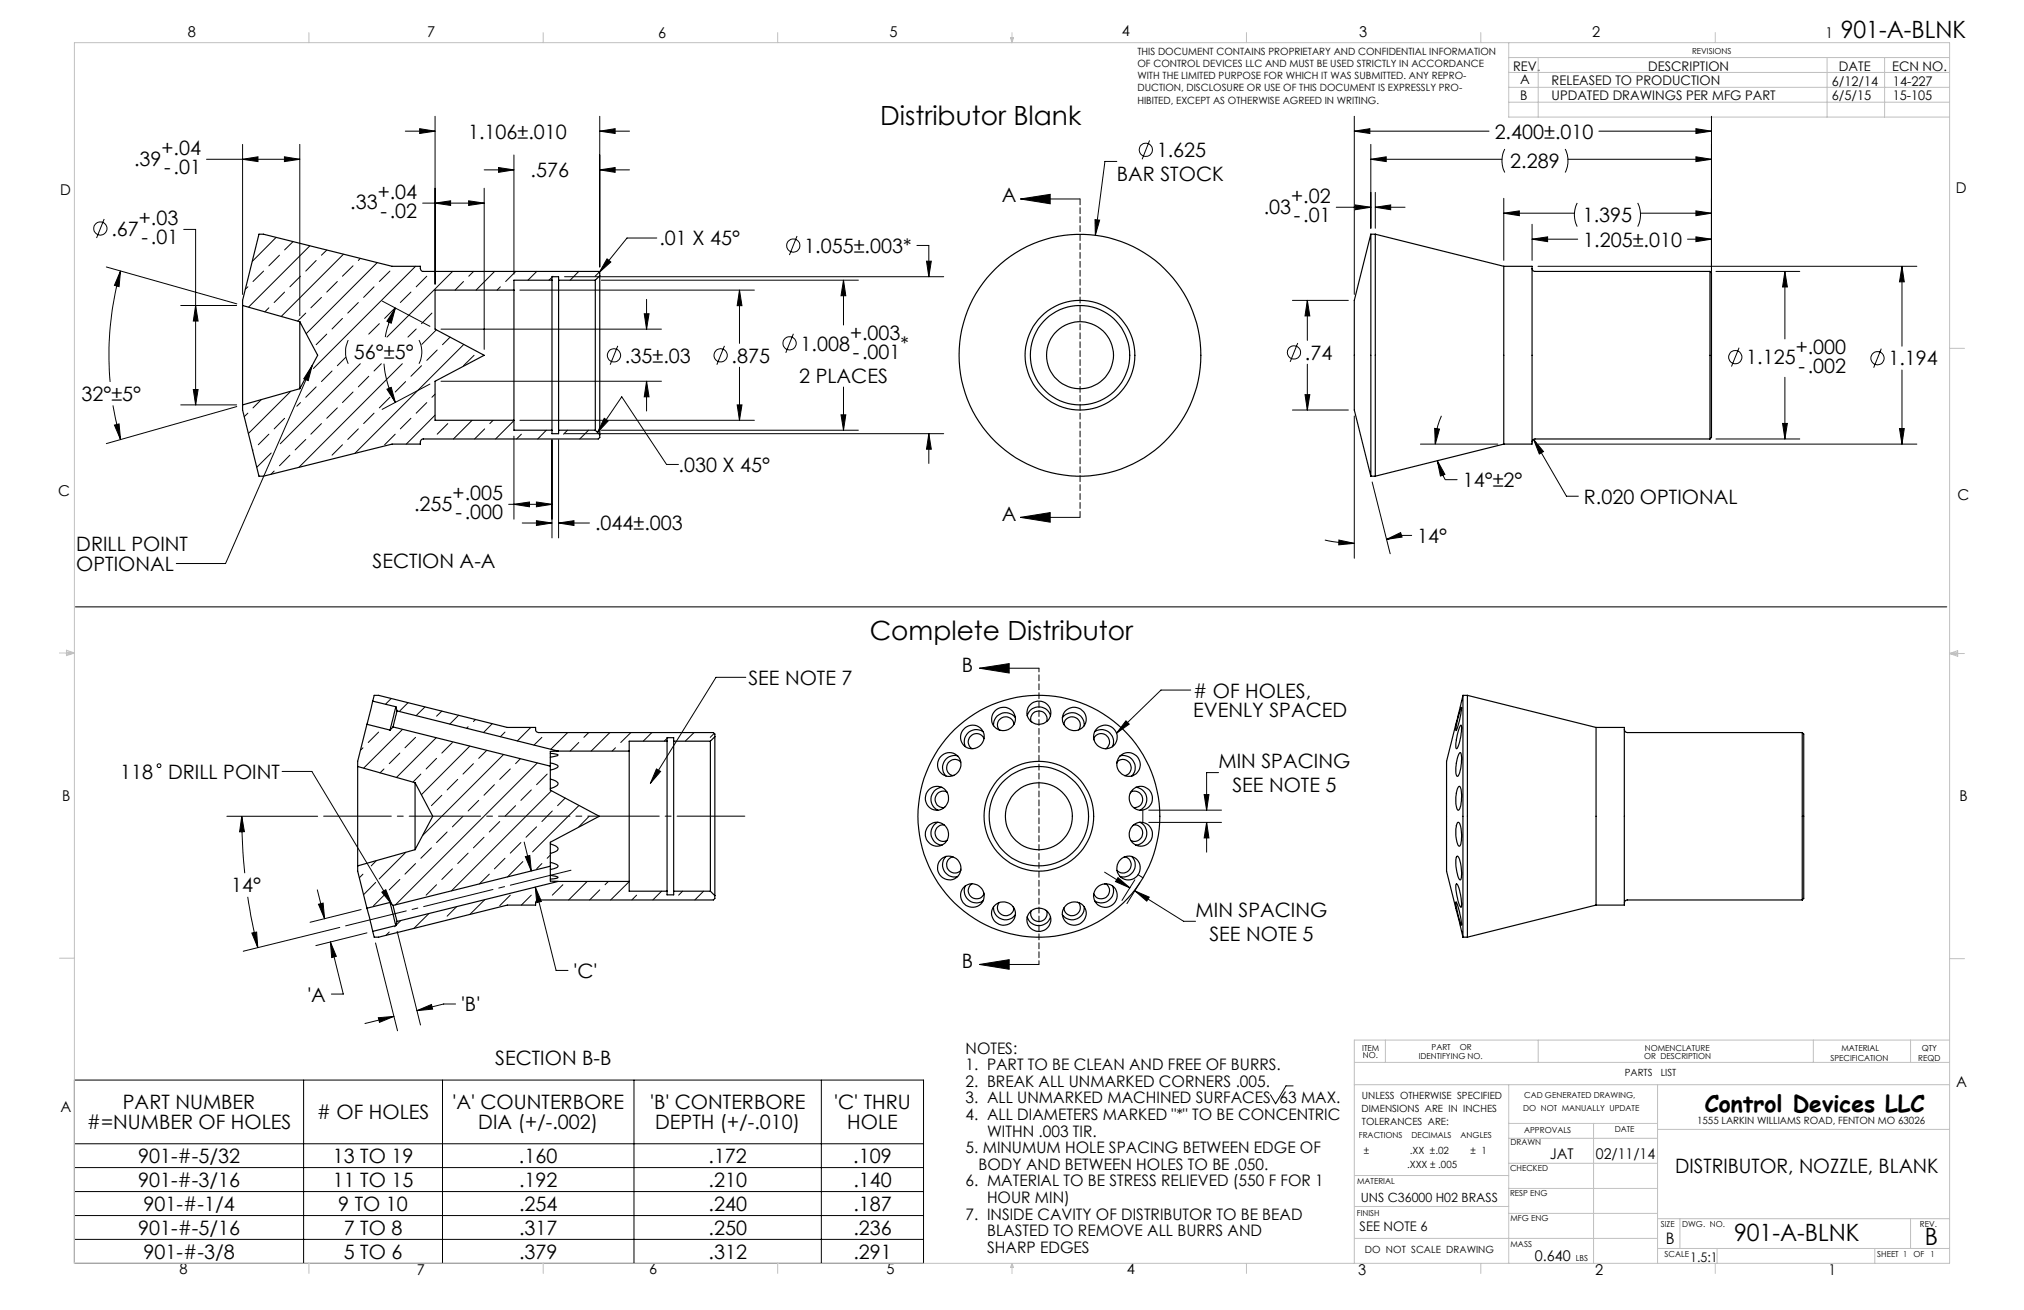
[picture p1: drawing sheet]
<svg xmlns="http://www.w3.org/2000/svg" width="432mm" height="279mm" viewBox="0 0 432 279" stroke-linecap="round" stroke-linejoin="round" font-family="sans-serif">
<g fill="none" stroke="#000" stroke-width=".21">
<path d="M44.1 34h19.9M51.8 34l3.2-.6v1.1zM51.8 30.8v32M60.7 33.4l3.3 .6-3.3 .5zM64 30.8v36.5M86.5 28h6.3M89.5 27.4l3.3 .6-3.3 .5zM92.8 24.8v35.8M103.3 36.2h6.3M106.4 35.7l3.2 .5-3.2 .6zM109.6 33.1v25.4M128 28l3.2-.6v1.1z"/>
<path d="M128 36.2l3.2-.5v1.1zM128 28h6.3M128 24.8v32.1M128 36.2h6.3M238.3 34.4h-2.6l-2 15.8M245.3 30l-1.6 4M288.9 28l3.3-.6v1.1zM288.9 24.8v38M288.9 28h28.8M292.5 34l3.2-.6v1.1zM292.5 30.8v17.9M292.5 34h27.9"/>
<path d="M321 31.8a5.5 5.5 0 0 0 0 5M333.9 31.8a5.5 5.5 0 0 1 0 5M334.5 34h30.6M341.1 28h24M361.8 27.4l3.3 .6-3.3 .5zM361.8 33.4l3.3 .6-3.3 .5zM365.1 24.8v33.7M22.2 46.7l-1.6 4.1M22.7 56.9l27.8 7.9M25.7 57.8l-.3 3.3-1-.2zM25.7 57.8a66 66 0 0 0-2.2 23.7M39.2 48.9h2.5v37.5"/>
<path d="M56.2 57.8l-2.2 2.2M58.9 50.6l-5.1 5.1M59.6 54.4l-2.2 2.3M62.5 51.5l-1.8 1.8M64.1 58.9l-2.3 2.3M66.1 52.4l-13.1 13.1M67.5 55.6l-2.3 2.2M69.7 53.3l-1.1 1.1M73.3 54.2l-13.3 13.3M75.3 56.7l-2.2 2.2M76.9 55.1l-.5 .5M80.5 56l-15.2 15.2"/>
<path d="M83.2 57.8l-2.3 2.2M88.7 56.8l-21.8 21.8M90.2 43.3h13.1M91.1 58.9l-2.3 2.3M92.8 43.3l3.3-.5v1zM96.6 57.9l-14.1 14M100 42.8l3.3 .5-3.3 .5zM101 57.9l-1 1M103.3 40.1v34.4M105.5 57.9l-3.9 4M110 57.9l-2.1 2.1M114.5 57.9l-1.9 1.9"/>
<path d="M117.8 59.2l-.7 .6M118 58.9l-.1 .1M120.4 59h80.9M123.5 57.9l-1.9 1.9M127.8 58.1l-.8 .8M128.3 59.8h54.8M129.5 55.2l.8 .7-2.5 2.2zM140.1 50.8h-6.3l-6 7.3M170 50.3l-1.6 4.1M180 59.8l.4 3.3h-1zM180 59.8v9.5M195.6 52.4h2.6v6.6"/>
<path d="M197.7 55.7h1l-.5 3.3zM217.7 42.4l6.3-.9v2zM217.7 42.4h12.7M233.6 46.8l1 .2-.9 3.2zM285.1 44.2h7.4M289.1 43.7l3.4 .5-3.4 .5zM293.4 44.2l3.3-.5v1zM293.4 41v7.7M293.4 44.2h6.4M320.8 45.5l3.3-.5v1zM320.8 42.3v13.2M320.8 45.5h15.1"/>
<path d="M326.8 51l3.4-.5v1zM326.8 47.8v7.7M326.8 51h9.8M328.1 56.8h80.8M336.5 43.3a5.6 5.6 0 0 0 0 5M349.4 43.3a5.6 5.6 0 0 1 0 5M350 45.5h15.1M360 51h5.1M361.8 50.5l3.3 .5-3.3 .5zM361.8 45l3.3 .5-3.3 .5zM366.1 57.9h17.9M380.8 57.9l.5 3.3h-1z"/>
<path d="M380.8 57.9v14.4M405.8 56.8l.5 3.3h-1.1zM405.8 56.8v17M38.6 65.2h11.9M41.7 65.2l.6 3.3h-1.1zM52.9 61.2l-.6 .5M57.4 65.7l-.9 .8M60.7 62.3l-2.2 2.2M65.2 66.8l-1.7 1.7M66.6 78l-18.5 42.2h-10.5M66.6 78l-.8 3.2-1-.4zM68.6 63.4l-2.3 2.3"/>
<path d="M69.7 71.3l-2.2 2.2M70.8 79.1l-2.2 2.3M72 60l-2.3 2.3M73.1 67.9l-2.3 2.3M73.7 76.2l-1.7 1.8M74.3 72.5a5.9 5.9 0 0 0 0 5.1M76.4 64.5l-2.2 2.3M76.9 77.6l-17.1 17.1M79.8 61.2l-2.2 2.2M80.9 69l-2.2 2.3M81.4 77.6l-1.6 1.5M81.5 64.2l10.2 5.4"/>
<path d="M81.9 77.6a21.1 21.1 0 0 0 2.4 8.2M84.3 65.7l-2.2 2.2M84.3 65.7l-.8 3.2-.9-.4zM84.3 65.7l-.3 .6a20.1 20.1 0 0 0-1.8 5.6M85.8 77.6l-22.1 22.1M87.7 62.3l-2.3 2.2M88.8 70.2l-1.8 1.7M89.4 72.5a5.6 5.6 0 0 1 0 5.1M89.9 78l-2.2 2.3M92.1 66.8l-2.2 2.2M93.1 70.3l-3.1 3.1M93.3 74.6l-2.2 2.3"/>
<path d="M94.1 70.2h47M96 71.9l-1.6 1.6M98.9 60l-1.8 1.9M99 73.4l-23.3 23.3M101.1 75.8l-2.2 2.2M106.8 61.2l-.8 .7M110.9 61.9h50M131.8 73.8l-1.6 4M137.4 66.9h1.1l-.6 3.3zM137.9 63.9v6.3M154.6 73.8l-1.7 4M157.8 61.9l.5 3.3h-1z"/>
<path d="M157.8 61.9v11.3M157.8 78.3v11.3M169.3 71.2l-1.7 4M275.7 64.1h12M276.9 73.2l-1.7 4M278.9 64.1l.5 3.3h-1zM278.9 64.1v8.5M278.9 77.7v9.8M371 74.2l-1.6 4M401.4 74.4l-1.7 4M405.8 78.9v15.8M24.1 86.5l1.6 7.2"/>
<path d="M24.4 90.7l1-.3 .3 3.3zM38.6 86.4h11.9M41.2 83.1h1.1l-.6 3.3zM50.5 86.7l-27.8 7.9M52.9 88.1l-.8 .8M54 96l-.1 .1M55.7 85.2l-1.7 1.8M57.4 92.6l-2.3 2.3M57.9 96.6l-3.1 3.1M60.7 89.2l-2.2 2.3M61.8 97.1l-2.2 2.2M62 83.5l-9 9"/>
<path d="M64.1 85.9l-.8 .7M65.2 93.7l-2.2 2.3M67.5 82.5l-2.3 2.2M68.6 90.3l-2.3 2.3M72 87l-2.3 2.2M73.1 94.9l-2.3 2.2M75.3 83.6l-2.2 2.3M76.4 91.5l-2.2 2.2M78.7 80.3l-2.3 2.2M79.8 88.1l-2.2 2.2M82.6 83l.9-.4 .8 3.2zM83.2 84.7l-2.3 2.3"/>
<path d="M84.3 92.6l-2.2 2.3M86.5 81.4l-2.2 2.2M87.7 89.2l-2.3 2.3M91.1 85.9l-2.3 2.2M91.7 81.9l-10.2 5.4M92.8 88.5l-6.1 6.2M92.8 84.1l-.7 .6M94.1 81.3h47M95.5 90.3l-2.2 2.3M100.7 89.6l-4 4M103.4 91.5l-2.2 2.1M105.2 89.6l-.7 .7"/>
<path d="M109.6 89.7l-3.9 3.9M109.6 93v17.7M110.9 89.6h50M111.2 92.6l-1 1M116.6 91.8l-1.9 1.8M117.8 93.8v20.9M119.2 93.8v20.9M120.4 92.5h80.9M121.1 91.8l-.9 .8M125.6 91.8l-1.9 1.8M127.5 92.3l5.1-7.7 9.6 14.5h2.5M128.3 91.8h54.8"/>
<path d="M128.9 89.2l.9 .6-2.3 2.5zM137.9 81.3l.6 3.3h-1.1zM137.9 81.3v6.4M157.3 86.4h1l-.5 3.2zM179.4 88.5h1l-.4 3.3zM180 82.6v9.2M198.2 92.5l.5 3.3h-1zM198.2 92.5v6.3M275.7 87.5h12M278.4 84.2h1l-.5 3.3zM288.9 88.7v30.4M303 94.7h16.5"/>
<path d="M306.1 91.4l1 .1-.9 3.2zM306.6 98.2l1.7 3-1 .3zM306.6 98.2a14.8 14.8 0 0 0 1.7 4.1h2.6M307.5 88.7a14.5 14.5 0 0 0-1.3 6M327.2 93.7l2.1 2.6-.9 .5zM327.2 93.7l7 12.1h2.5M328.1 94.7h80.8M366.1 93.6h17.9M380.3 90.3h1l-.5 3.3zM380.8 80.5v13.1M405.2 91.4h1.1l-.5 3.3zM58.5 100.5l-.7 .7"/>
<path d="M108.5 107.6h9.3M109.6 107.6l3.4-.5v1zM111.4 111.5h6.4M114.4 111.1l3.4 .4-3.4 .6zM114.4 107.1l3.4 .5-3.4 .5zM119.2 111.5l3.2-.4v1zM119.2 111.5h6.6M217.7 110.3l6.3-1v2.1zM217.7 110.3h12.7M282.6 115.2a28.6 28.6 0 0 0 6.3 .7M285.6 115.2l3.3 .7-3.3 .3zM292.7 102.8l3.9 15.3"/>
<path d="M295.8 115l3-1.4 .3 .9zM301.2 114.2h-2.6l-2.8 .8M16.1 129.4h399.2M77.4 159.5l-.5 .5M80.8 156.1l-2.2 2.3M83.5 149l-1.3 1.2M85.9 155.6l-8.3 8.2M87.1 149.9l-1.8 1.7M88.7 157.3l-2.3 2.2M90.7 150.8l-1.9 1.8M93.1 157.3l-8.5 8.5M94.3 151.7l-1.2 1.1"/>
<path d="M96.5 158.4l-2.2 2.2M97.9 152.5l-1.9 1.9M99.9 155l-.3 .3M100.2 159.1l-10.3 10.4M101.5 153.5l-.5 .4M105 154.3l-1.8 1.9M107.7 156.1l-.9 1M113.2 155.2l-2.9 2.8M115.6 157.3l-1.7 1.6M121.1 156.2l-3.6 3.6M123.5 158.4l-1.9 1.8M125.6 156.2l-1 1.1"/>
<path d="M130.1 156.2l-4 4M131.3 159.5l-.7 .7M134.6 156.2l-2.2 2.2M139.1 156.2l-1.9 1.9M142.3 157.5l-.6 .6M142.5 157.3h.1M148.1 156.2l-1.9 1.9M152.4 156.4l-.9 .9M159.1 144.5h-6.3l-14.1 22.6M209 142.5h12.7M209 142.5l6.3-1v2zM240.2 153.7l.7 .7-2.7 2z"/>
<path d="M254 147.2h-6.3l-9.5 9.2M48.4 174.1h19.4M51.6 174.1l.5 3.3h-1zM51.6 174.1l.2 7.6 .4 4.5M60.2 164.5h6.3l17.1 28.4M81.9 164l-.8 .9M85.3 160.6l-2.3 2.3M89.8 165.1l-1.7 1.7M93.1 161.7l-2.2 2.3M94.3 169.6l-2.3 2.2M95.4 177.4l-2.3 2.3M97.6 166.2l-2.2 2.3"/>
<path d="M98.8 174.1l-2.3 2.3M101 162.9l-2.2 2.2M102.1 170.7l-2.2 2.3M103.3 178.6l-2.3 2.2M103.8 160.1l-1.7 1.6M105.5 167.4l-2.2 2.2M106.6 175.2l-2.2 2.2M107.4 160.9l-17.3 17.3M108.9 164l-2.3 2.2M110 171.8l-2.3 2.3M111 161.8l-1 1.1M111.1 179.7l-2.2 2.3"/>
<path d="M111.8 179.6l1.5 6.2M113.3 168.5l-2.2 2.2M114.5 176.4l-2.3 2.2M114.6 162.7l-30.3 30.3M116.7 165.1l-2.2 2.3M117.7 168.7l-21.4 21.3M117.8 173l-2.2 2.2M120.6 170.2l-1.6 1.6M123.5 171.8l-9.9 9.9M125.7 174.1l-2.2 2.3M140.1 164l.8 .5-2.2 2.6zM243.8 172.8v2.6"/>
<path d="M245.1 172.8h15.5M245.1 175.4h15.5M256.9 169.5h1l-.5 3.3zM257.4 175.4v6.4M257.4 175.4l.5 3.3h-1zM260 164.8h-2.6v8M52.8 191.3l.7 4.1 1.5 6.7M53.7 199l1.1-.2 .2 3.3zM67.7 189.8l1.6 6.2M67.9 192.9l1-.3 .4 3.4zM72.5 197.8l-20.6 5.1M77 194l-10.9 2.7"/>
<path d="M77.4 186.4l-.7 .8M78.3 199l-10.9 2.7M80.2 188.2l-2.6 2.6M80.3 183.6l-1.1 1.1M81.5 190.3l.8-.5 1.3 3.1zM81.9 191l-2.2 2.2M83 198.8l-.7 .7M84.4 197.4l-.2 .3M84.7 198.6l5 20M85.3 187.6l-2.3 2.2M85.5 196.4l-1 1M86.6 181.8l-5.7 5.7"/>
<path d="M88.7 184.2l-2.3 2.2M91.5 194.9l-3.2 3.1M92 180.8l-2.2 2.3M93.1 188.7l-2.2 2.2M96.5 185.3l-2.2 2.3M97.4 193.4l-2 2M99.9 182l-2.3 2.2M103.4 191.9l-3.1 3.1M104.4 186.4l-2.1 2.1M107.7 183.1l-2.2 2.2M108.9 190.9l-2.3 2.3M111.5 183.8l-3.2 3.2"/>
<path d="M112.1 182.7l.9-.2 .3 3.3zM113.3 190.9l-2.1 2.1M114.2 189.2l1.3 3.1-1 .2zM114.2 189.2l4.4 17.8h2.6M115.6 184.2l-1.1 1.1M117.4 182.4l-.7 .7M120.1 188.7l-2.3 2.2M125.3 188l-4 3.9M128 189.8l-2.2 2.1M129.8 188l-.7 .7M134.2 188l-3.9 3.9M135.8 190.9l-1 1"/>
<path d="M141.1 190.1l-1.8 1.8M145.6 190.1l-.8 .8M150.1 190.1l-1.9 1.8M235.7 186l5.4 3.4M238.5 187.2l2.6 2.2-3.1-1.4zM242.1 187.6l-2.7 4.5M242.1 190l10.4 6.5h2.6M242.1 190l3.1 1.3-.5 .9zM242.8 186.5l1 .7M243.2 188.3l-2.8 4.4M70.5 200.9l1.3 3.1-1 .2zM70.5 200.9l2.7 11.1h-2.5"/>
<path d="M80.1 201.1l4.7 18.8M80.7 217.1l3.3-.3-3 1.3zM84 216.8l-6.1 1.5M89 215.5l3-1.3 .3 1zM97.2 214.1h-2.5l-5.7 1.4M209 205.7h12.7M209 205.7l6.3-1v2zM15.9 230.4h181.1v39.1h-181.1zM64.8 230.4v39.1M94.4 230.4v39.1M135.3 230.4v39.1M175.2 230.4v39.1"/>
<path d="M275.9 231.6h-1.5l-2.3 3.8-1.1-1.9M15.9 243.9h181.1M15.9 249h181.1M15.9 254.1h181.1M15.9 259.3h181.1M15.9 264.3h181.1"/>
<circle cx="244.4" cy="31.9" r="1.41"/>
<circle cx="21.4" cy="48.7" r="1.41"/>
<circle cx="169.2" cy="52.4" r="1.41"/>
<circle cx="131" cy="75.8" r="1.41"/>
<circle cx="153.7" cy="75.8" r="1.41"/>
<circle cx="168.4" cy="73.2" r="1.42"/>
<circle cx="276" cy="75.2" r="1.42"/>
<circle cx="370.2" cy="76.2" r="1.41"/>
<circle cx="400.5" cy="76.4" r="1.42"/>
<circle cx="33.9" cy="163.3" r=".39"/>
</g>
<path d="M230.4 42.4v67.9" fill="none" stroke="#000" stroke-width=".21" stroke-dasharray="1.3 .6"/>
<path d="M221.7 142.5v63.2" fill="none" stroke="#000" stroke-width=".21" stroke-dasharray="1.3 .6" stroke-dashoffset=".5"/>
<path d="M69 174.1h89.9" fill="none" stroke="#000" stroke-width=".21" stroke-dasharray="15.2 1.3 1.3 1.3" stroke-dashoffset=".8"/>
<path d="M73.7 197.5l48.1-11.9" fill="none" stroke="#000" stroke-width=".21" stroke-dasharray="15.2 1.3 1.3 1.3" stroke-dashoffset="1.9"/>
<g fill="none" stroke="#c0c0c0" stroke-width=".21">
<path d="M15.9 9.1h400v260.4h-400zM65.9 6.9v2.2M115.9 6.9v2.2M165.9 6.9v2.2M215.6 8h.6l-.3 1.1zM215.7 8l.2 1.1M215.9 6.9v2.2M216 8l-.1 1.1M265.9 6.9v2.2M315.9 6.9v2.2M321.9 9.1v15.9h94M321.9 15.5h94"/>
<path d="M321.9 18.6h94M321.9 12.3h94M328.2 12.3v12.7M365.9 6.9v2.2M389.8 12.3v12.7M402.1 12.3v12.7M321.9 21.8h94M415.9 74.3h3.2M12.7 139.3h3.2M14.2 139.1l1.7 .2M14.2 138.7l1.7 .6-1.7 .5zM15.9 139.3l-1.7 .3"/>
<path d="M415.9 139.4h3.2M415.9 139.4l1.8-.6v1.2zM415.9 139.4l1.8 .3M417.7 139.2l-1.8 .2M12.7 204.4h3.2M415.9 204.5h3.2M288.9 231.4h127M288.9 226.6h127M295.6 221.8v4.8M321.9 231.4v38.1M321.9 239.6h31.7M328.2 221.8v4.8"/>
<path d="M340 239.6v29.9M353.6 231.4v38.1M386.9 221.8v4.8M407.6 221.8v4.8M415.9 221.8h-127v47.7M288.9 257.3h33M288.9 250.7h33M321.9 258.8h31.7M321.9 253.5h31.7M321.9 248.1h31.7M321.9 242.8h31.7M353.6 259.9h62.3"/>
<path d="M353.6 240.9h62.3M358.4 259.9v6.4M407.6 259.9v6.4M65.9 269.5v2.1M115.9 269.5v2.1M165.9 269.5v2.1M215.9 269.5v2.1M215.9 269.5l.3 .8h-.6zM265.9 269.5v2.1M288.9 264.1h64.7M315.9 269.5v2.1M353.6 266.3h62.3"/>
<path d="M365.9 269.5v2.1M366.3 266.3v3.2M400 266.3v3.2"/>
</g>
<g fill="#000">
<path d="M217.7 42.4l6.3-.9v2zM217.7 110.3l6.3-1v2.1zM209 142.5l6.3-1v2zM209 205.7l6.3-1v2z"/>
<path d="M233.6 46.8l.1 3.4 .9-3.2zM380.8 57.9l.5 3.3h-1zM380.3 90.3h1l-.5 3.3zM326.8 51l3.4-.5v1zM361.8 50.5l3.3 .5-3.3 .5zM288.9 28l3.3-.6v1.1zM361.8 27.4l3.3 .6-3.3 .5zM405.8 56.8l.5 3.3h-1.1zM405.2 91.4h1.1l-.5 3.3zM285.6 115.2l3.3 .7-3.3 .3zM295.8 115l3-1.4 .3 .9zM306.1 91.4l1 .1-.9 3.2zM306.6 98.2l1.7 3-1 .3zM293.4 44.2l3.3-.5v1zM289.1 43.7l3.4 .5-3.4 .5zM278.9 64.1l.5 3.3h-1zM278.4 84.2h1l-.5 3.3zM320.8 45.5l3.3-.5v1zM361.8 45l3.3 .5-3.3 .5zM327.2 93.7l1.2 3.1 .9-.5zM292.5 34l3.2-.6v1.1zM361.8 33.4l3.3 .6-3.3 .5zM157.8 61.9l.5 3.3h-1zM157.3 86.4h1l-.5 3.2zM180 59.8l.4 3.3h-1zM179.4 88.5h1l-.4 3.3zM197.7 55.7h1l-.5 3.3zM198.2 92.5l.5 3.3h-1zM114.4 111.1l3.4 .4-3.4 .6zM119.2 111.5l3.2-.4v1zM114.4 107.1l3.4 .5-3.4 .5zM109.6 107.6l3.4-.5v1zM100 42.8l3.3 .5-3.3 .5zM92.8 43.3l3.3-.5v1zM89.5 27.4l3.3 .6-3.3 .5zM128 28l3.2-.6v1.1zM137.4 66.9h1.1l-.6 3.3zM137.9 81.3l.6 3.3h-1.1zM84.3 65.7l-.8 3.2-.9-.4zM82.6 83l.9-.4 .8 3.2zM41.7 65.2l.6 3.3h-1.1zM41.2 83.1h1.1l-.6 3.3zM25.7 57.8l-.3 3.3-1-.2zM24.4 90.7l1-.3 .3 3.3zM106.4 35.7l3.2 .5-3.2 .6zM128 36.2l3.2-.5v1.1zM51.8 34l3.2-.6v1.1zM60.7 33.4l3.3 .6-3.3 .5zM67.9 192.9l1-.3 .4 3.4zM70.5 200.9l1.3 3.1-1 .2zM80.7 217.1l3.3-.3-3 1.3zM89 215.5l3-1.3 .3 1zM112.1 182.7l.9-.2 .3 3.3zM114.2 189.2l1.3 3.1-1 .2z"/>
<path d="M240.2 153.7l.7 .7-2.7 2zM129.5 55.2l.8 .7-2.5 2.2zM66.6 78l-.8 3.2-1-.4zM128.9 89.2l.9 .6-2.3 2.5zM140.1 164l.8 .5-2.2 2.6zM81.5 190.3l.8-.5 1.3 3.1z"/>
<path d="M256.9 169.5h1l-.5 3.3zM257.4 175.4l.5 3.3h-1zM238.5 187.2l2.6 2.2-3.1-1.4zM242.1 190l3.1 1.3-.5 .9zM51.6 174.1l.5 3.3h-1zM53.7 199l1.1-.2 .2 3.3z"/>
</g>
<g fill="none" stroke="#000" stroke-width=".25">
<path d="M117.8 59.8v32M117.8 59.8h-8.2v2.1M117.8 59.8v-.8h1.4v.8M119.2 59.8v32M119.2 59.8h7.8M127 59.8v32M128 58.8v-.6l-.4-.3h-37.3a.66 .66 0 0 1-.6-.6v-.5h-6.1l-27.4-6.8h-1l-3.4 14.1v1.1M128 58.8v33.9M128 58.8l-1 1M292.5 50v51.6M292.5 50l-3.6 14.1v23.4l3.6 14.1M292.5 50h.9"/>
<path d="M293.4 50v51.6M293.4 50l27.4 6.8M320.8 56.8v37.9M320.8 56.8h6v37.9h-6M326.8 57.3a.66 .66 0 0 0 .7 .6h37.3M364.8 57.9a1.9 1.9 0 0 1 .3 1.8v33.6l-.3 .3M364.8 57.9v35.7M51.8 65.2v21.2M51.8 65.2l12.2 3.4M64 68.6v14.3M64 68.6l3.8 7.2-3.8 7.1M109.6 61.9v27.7"/>
<path d="M109.6 61.9h-16.8v8.3l10.5 5.6-10.5 5.5v8.3h16.8M51.8 86.4v1.1l3.4 14.1h1l27.4-6.9h6.1v-.4a.66 .66 0 0 1 .6-.7h37.3l.4-.3v-.6M64 82.9l-12.2 3.5M109.6 89.6v2.2h8.2M117.8 91.8v.7h1.4v-.7M119.2 91.8h7.8M127 91.8l1 .9M320.8 94.7l-27.4 6.9M364.8 93.6h-37.3a.66 .66 0 0 0-.7 .7M292.5 101.6h.9M78.3 154.5l-2 7.9v1.1M78.3 154.5l4.9 1.2"/>
<path d="M79.5 149.5l-1.2 5M79.5 149.5l.3-1.2h1l27.4 6.9h6.1v.4a.66 .66 0 0 0 .6 .6h37.3l.3 .4v.5M79.5 149.5l5 1.2M83.9 155l33.5 8.4M83.9 155l-.7 .7M84.5 150.7l-1.3 5M84.5 150.7l.2 .9M84.7 151.6l-.8 3.4M84.7 151.6l34.4 8.6M142.3 158.1v32M142.3 158.1h-8.1v2.1M142.3 158.1v-.8h1.4v.8"/>
<path d="M143.7 158.1v32M143.7 158.1h7.9M151.6 158.1v32M152.5 157.1v33.9M152.5 157.1l-.9 1M209.8 156.1a2.58 2.58 0 0 0-3.2 .1 2.58 2.58 0 0 0-.6 3.1M209.9 157.6a1.74 1.74 0 0 0-2.7-.7 1.74 1.74 0 0 0 .2 2.8M216.3 154.6a1.74 1.74 0 0 0-2.4-1.6 1.74 1.74 0 0 0-.7 2.7M216.6 153.1a2.56 2.56 0 0 0-2.9-1 2.56 2.56 0 0 0-1.7 2.7M219.1 152.7a2.57 2.57 0 0 1 2.5-1.9 2.57 2.57 0 0 1 2.5 1.9M219.8 150.3a2.53 2.53 0 0 1 3.8 0 2.53 2.53 0 0 1-.4 3.8 2.53 2.53 0 0 1-3.7-.7 2.44 2.44 0 0 1 .3-3.1zM223.3 153.9a1.75 1.75 0 0 0-1.7-2.3 1.75 1.75 0 0 0-1.6 2.3"/>
<path d="M226.6 153.1a2.58 2.58 0 0 1 3-1 2.58 2.58 0 0 1 1.7 2.7M227 154.6a1.75 1.75 0 0 1 2.3-1.6 1.75 1.75 0 0 1 .8 2.7M233.3 157.6a1.76 1.76 0 0 1 2.8-.7 1.76 1.76 0 0 1-.2 2.8M233.5 156.1a2.58 2.58 0 0 1 3.1 .1 2.58 2.58 0 0 1 .7 3.1M311.6 154.7h.1a8.9 8.9 0 0 1-.9 5 4.2 4.2 0 0 1 .1-2.9zM311.7 150.8h.1a13.1 13.1 0 0 1-1.2 5l.3-1.9zM312.1 148.3v51.6M312.1 148.3l-3.5 14.1v23.4l3.5 14.1M312.1 148.3h1M313.1 148.3v51.6M313.1 148.3l27.4 6.9M340.5 155.2v37.8"/>
<path d="M340.5 155.2h6v37.8h-6M346.5 155.6l.1 .4 .6 .2h37.3M384.5 156.2l.3 .4v35l-.3 .3M384.5 156.2v35.7M76.3 163.5v21.2M76.3 163.5l12.2 3.4M88.5 166.9v14.3M88.5 166.9l3.8 7.2-3.8 7.1M117.4 180a2.12 2.12 0 0 1 1.7 1l-.1 .2a1.86 1.86 0 0 1-1.6 .8M117.4 166.2a2 2 0 0 1 1.7 .9l-.1 .2a2.27 2.27 0 0 1-1.6 .9M117.4 162.7l.6 .1a1.13 1.13 0 0 1 1.1 .6l-.1 .1a2.33 2.33 0 0 1-1.6 .8M117.4 160.7l1.7 .3-1.7 .5"/>
<path d="M117.4 163.4v5.1l10.4 5.6-10.4 5.5v5.1M119.1 160.2l-1.7 .1v3.1M119.1 160.2h15.1M134.2 160.2v27.8M200.1 175.4a2.57 2.57 0 0 0-1.5 2.8 2.57 2.57 0 0 0 2.4 2.1M201 167.9a2.57 2.57 0 0 0-2.4 2.1 2.57 2.57 0 0 0 1.5 2.8M201.5 176a1.75 1.75 0 0 0-2 2 1.75 1.75 0 0 0 2.6 1.2M202 168.9a1.74 1.74 0 0 0-2.5 1.3 1.74 1.74 0 0 0 2 2M204.3 161.2a2.58 2.58 0 0 0-2.9 1.2 2.58 2.58 0 0 0 .4 3.1M205 162.6a1.74 1.74 0 0 0-2.8 .3 1.74 1.74 0 0 0 1.1 2.6M238.3 162.6a1.76 1.76 0 0 1 2.8 .3 1.76 1.76 0 0 1-1.1 2.6M238.9 161.2a2.58 2.58 0 0 1 2.9 1.2 2.58 2.58 0 0 1-.4 3.1"/>
<path d="M241.2 168.9a1.74 1.74 0 0 1 2.5 1.3 1.74 1.74 0 0 1-1.9 2M241.8 176a1.74 1.74 0 0 1 1.9 2 1.74 1.74 0 0 1-2.5 1.2M242.3 167.9a2.57 2.57 0 0 1 2.3 2.1 2.57 2.57 0 0 1-1.4 2.8M243.2 175.4a2.57 2.57 0 0 1 1.4 2.8 2.57 2.57 0 0 1-2.3 2.1M311 175.4h.1a2.35 2.35 0 0 1 .7 2.2 3.9 3.9 0 0 1-.5 2.9 4 4 0 0 1-.7-3.3l.1-1.1zM311.2 167.8l.1-.1a1.87 1.87 0 0 1 .5 1.8v.4a3.8 3.8 0 0 1-.7 2.9 4.5 4.5 0 0 1-.4-3.6zM311.4 160.6l.1-.1a1.82 1.82 0 0 1 .3 1.8l-.1 .9a3.9 3.9 0 0 1-.8 2.4h-.1a6.8 6.8 0 0 1 .5-4.9zM76.3 184.7v1.1l2 7.9M78.3 193.7l1.2 4.9M83.2 192.5l1.3 4.9M83.2 192.5l-4.9 1.2M83.2 192.5l.7 .6"/>
<path d="M83.9 193.1l.8 3.4M84.5 197.4l-5 1.2M84.7 196.5l-.2 .9M88.5 181.2l-12.2 3.5M117.4 184.7v3.2l1.7 .1M117.4 186.7l1.7 .4-1.7 .4M117.4 183.9l.6 .2a1.21 1.21 0 0 1 1.1 .6l-.1 .1a2.06 2.06 0 0 1-1.6 .7M117.4 184.7l-33.5 8.4M119.1 188h15.1M119.1 188l-34.4 8.5M134.2 188v2.1h8.1M142.3 190.1v.8h1.4v-.8"/>
<path d="M143.7 190.1h7.9M151.6 190.1l.9 .9M152.5 191v.6l-.3 .3h-37.3a.6 .6 0 0 0-.6 .7v.4h-6.1l-27.4 6.9h-1l-.3-1.3M201.8 182.6a2.6 2.6 0 0 0-.4 3.2 2.6 2.6 0 0 0 2.9 1.2M203.3 182.7a1.75 1.75 0 0 0-1.1 2.6 1.75 1.75 0 0 0 2.8 .3M206 188.9a2.57 2.57 0 0 0 .6 3.1 2.57 2.57 0 0 0 3.2 .1M207.4 188.5a1.74 1.74 0 0 0-.2 2.8 1.74 1.74 0 0 0 2.7-.7M212 193.4a2.57 2.57 0 0 0 1.6 2.6 2.57 2.57 0 0 0 3-.9M213.1 192.5a1.74 1.74 0 0 0 .9 2.7 1.74 1.74 0 0 0 2.3-1.6M219.1 195.5a2.57 2.57 0 0 0 2.5 1.9 2.57 2.57 0 0 0 2.5-1.9M220 194.3a1.75 1.75 0 0 0 1.6 2.2 1.75 1.75 0 0 0 1.7-2.2M230.1 192.5a1.75 1.75 0 0 1-.8 2.7 1.75 1.75 0 0 1-2.3-1.6"/>
<path d="M231.3 193.4a2.59 2.59 0 0 1-1.7 2.6 2.59 2.59 0 0 1-3-.9M234.1 189.2a2.5 2.5 0 0 1 3.9 .5 2.5 2.5 0 0 1-1.3 3.7 2.5 2.5 0 0 1-3.3-1.9v-1.2zM235.9 188.5a1.74 1.74 0 0 1 .2 2.8 1.74 1.74 0 0 1-2.8-.7M237.3 188.9a2.57 2.57 0 0 1-.7 3.1 2.57 2.57 0 0 1-3.1 .1M240 182.7a1.74 1.74 0 0 1 1.1 2.6 1.74 1.74 0 0 1-2.8 .3M241.4 182.6a2.6 2.6 0 0 1 .4 3.2 2.6 2.6 0 0 1-2.9 1.2M310.6 192.4a12.3 12.3 0 0 1 1.2 4.9 17.9 17.9 0 0 1-1.2-4.9zM310.7 188.5a9.1 9.1 0 0 0 1 5 8.8 8.8 0 0 0-.9-5h-.1M310.9 182.6a3.3 3.3 0 0 1 .8 2.6l.1 .5a2.23 2.23 0 0 1-.3 2 7 7 0 0 1-.7-5zM312.1 199.9h1M340.5 193l-27.4 6.9M384.5 191.9h-37.3a.66 .66 0 0 0-.7 .7"/>
<circle cx="230.4" cy="75.8" r="25.8"/>
<circle cx="230.4" cy="75.8" r="11.7"/>
<circle cx="230.4" cy="75.8" r="7.2"/>
<circle cx="230.4" cy="75.8" r="10.6"/>
<circle cx="207.5" cy="157.2" r="2.51"/>
<circle cx="214.1" cy="153.3" r="2.52"/>
<circle cx="229.2" cy="153.4" r="2.51"/>
<circle cx="235.8" cy="157.2" r="2.52"/>
<circle cx="199.9" cy="177.9" r="2.52"/>
<circle cx="199.9" cy="170.2" r="2.52"/>
<circle cx="202.5" cy="163" r="2.51"/>
<circle cx="221.6" cy="174.1" r="11.7"/>
<circle cx="221.6" cy="174.1" r="7.2"/>
<circle cx="221.6" cy="174.1" r="10.6"/>
<circle cx="221.6" cy="174.1" r="25.8"/>
<circle cx="240.8" cy="163.1" r="2.53"/>
<circle cx="243.4" cy="178" r="2.52"/>
<circle cx="243.4" cy="170.3" r="2.52"/>
<circle cx="202.5" cy="185.1" r="2.51"/>
<circle cx="207.4" cy="191" r="2.5"/>
<circle cx="214" cy="194.8" r="2.52"/>
<circle cx="221.6" cy="196.1" r="2.51"/>
<circle cx="229.1" cy="194.8" r="2.5"/>
<circle cx="240.7" cy="185.2" r="2.51"/>
</g>
<g font-size="5.6">
<text x="187.8" y="26.7">Distributor Blank</text>
<text x="185.5" y="136.4">Complete Distributor</text>
</g>
<g font-size="5.1">
<text x="392.7" y="8">901-A-BLNK</text>
<text x="369.9" y="264.7">901-A-BLNK</text>
<text x="410.6" y="265.5">B</text>
</g>
<text font-size="4.9" x="363.7" y="237.1">Control Devices LLC</text>
<g font-size="4.2">
<text x="99.9" y="29.5">1.106±.010</text>
<text x="318.9" y="29.6">2.400±.010</text>
<text x="28.6" y="35.3">.39</text>
<text x="34.5" y="33">+.04</text>
<text x="246.8" y="33.5">1.625</text>
<text x="322.2" y="35.9">2.289</text>
<text x="35.1" y="37.1">-.01</text>
<text x="113.2" y="37.8">.576</text>
<text x="238.3" y="38.6">BAR STOCK</text>
<text x="29.6" y="48">+.03</text>
<text x="74.7" y="44.7">.33</text>
<text x="80.6" y="42.4">+.04</text>
<text x="81.2" y="46.5">-.02</text>
<text x="213.7" y="43.2">A</text>
<text x="269.6" y="45.5">.03</text>
<text x="275.5" y="43.3">+.02</text>
<text x="276.1" y="47.4">-.01</text>
<text x="337.7" y="47.4">1.395</text>
<text x="23.8" y="50.3">.67</text>
<text x="30.2" y="52.1">-.01</text>
<text x="140.7" y="52.3">.01 X 45°</text>
<text x="171.6" y="53.9">1.055±.003*</text>
<text x="337.8" y="52.6">1.205±.010</text>
<text x="75.5" y="76.6">56°±5°</text>
<text x="133.3" y="77.3">.35±.03</text>
<text x="156.1" y="77.3">.875</text>
<text x="170.8" y="74.8">1.008</text>
<text x="181.3" y="72.5">+.003</text>
<text x="181.9" y="76.6">-.001</text>
<text x="192.1" y="74.8">*</text>
<text x="278.4" y="76.7">.74</text>
<text x="372.6" y="77.7">1.125</text>
<text x="383.1" y="75.4">+.000</text>
<text x="402.9" y="77.9">1.194</text>
<text x="170.5" y="81.6">2 PLACES</text>
<text x="383.7" y="79.5">-.002</text>
<text x="17.4" y="85.5">32°±5°</text>
<text x="144.8" y="100.6">.030 X 45°</text>
<text x="96.6" y="106.6">+.005</text>
<text x="312.1" y="103.9">14°±2°</text>
<text x="337.9" y="107.4">R.020 OPTIONAL</text>
<text x="88.4" y="108.9">.255</text>
<text x="97.1" y="110.7">-.000</text>
<text x="127" y="113.1">.044±.003</text>
<text x="213.7" y="111">A</text>
<text x="16.3" y="117.6">DRILL POINT</text>
<text x="302.4" y="115.8">14°</text>
<text x="16.3" y="121.7">OPTIONAL</text>
<text x="79.5" y="121.1">SECTION A-A</text>
<text x="205.2" y="143.2">B</text>
<text x="159.7" y="146.1">SEE NOTE 7</text>
<text x="254.5" y="148.8"># OF HOLES,</text>
<text x="254.5" y="153">EVENLY SPACED</text>
<text x="25.6" y="166.1">118</text>
<text x="35.9" y="166.1">DRILL POINT</text>
<text x="260" y="163.9">MIN SPACING</text>
<text x="262.9" y="168.9">SEE NOTE 5</text>
<text x="49.3" y="190.3">14°</text>
<text x="255.1" y="195.6">MIN SPACING</text>
<text x="258" y="200.6">SEE NOTE 5</text>
<text x="122.4" y="208.5">'C'</text>
<text x="205.2" y="206.4">B</text>
<text x="65.6" y="213.6">'A</text>
<text x="98.4" y="215.7">'B'</text>
<text x="105.6" y="227.1">SECTION B-B</text>
<text x="26.2" y="236.6">PART NUMBER</text>
<text x="67.6" y="238.7"># OF HOLES</text>
<text x="96.5" y="236.6">'A' COUNTERBORE</text>
<text x="138.7" y="236.6">'B' CONTERBORE</text>
<text x="178" y="236.6">'C' THRU</text>
<text x="18.5" y="240.7">#=NUMBER OF HOLES</text>
<text x="102" y="240.7">DIA (+/-.002)</text>
<text x="139.8" y="240.7">DEPTH (+/-.010)</text>
<text x="180.8" y="240.7">HOLE</text>
<text x="29.5" y="248">901-#-5/32</text>
<text x="71" y="248">13 TO 19</text>
<text x="110.7" y="248">.160</text>
<text x="151.2" y="248">.172</text>
<text x="182" y="248">.109</text>
<text x="357.4" y="250.2">DISTRIBUTOR, NOZZLE, BLANK</text>
<text x="29.5" y="253.1">901-#-3/16</text>
<text x="71" y="253.1">11 TO 15</text>
<text x="110.7" y="253.1">.192</text>
<text x="151.2" y="253.1">.210</text>
<text x="182.1" y="253.1">.140</text>
<text x="29.5" y="263.3">901-#-5/16</text>
<text x="30.6" y="258.2">901-#-1/4</text>
<text x="72.2" y="258.2">9 TO 10</text>
<text x="73.3" y="263.3">7 TO 8</text>
<text x="110.7" y="258.2">.254</text>
<text x="110.7" y="263.3">.317</text>
<text x="151.2" y="258.2">.240</text>
<text x="151.2" y="263.3">.250</text>
<text x="182.1" y="258.2">.187</text>
<text x="182.1" y="263.3">.236</text>
<text x="30.6" y="268.4">901-#-3/8</text>
<text x="73.4" y="268.4">5 TO 6</text>
<text x="110.7" y="268.4">.379</text>
<text x="151.2" y="268.4">.312</text>
<text x="182.1" y="268.4">.291</text>
</g>
<g font-size="3.4">
<text x="206" y="224.7">NOTES:</text>
<text x="206" y="228.3">1. PART TO BE CLEAN AND FREE OF BURRS.</text>
<text x="206" y="231.8">2. BREAK ALL UNMARKED CORNERS .005.</text>
<text x="206" y="235.3">3. ALL UNMARKED MACHINED SURFACES 63 MAX.</text>
<text x="206" y="238.9">4. ALL DIAMETERS MARKED &quot;*&quot; TO BE CONCENTRIC</text>
<text x="206" y="246">5. MINUMUM HOLE SPACING BETWEEN EDGE OF</text>
<text x="210.6" y="242.4">WITHN .003 TIR.</text>
<text x="208.7" y="249.5">BODY AND BETWEEN HOLES TO BE .050.</text>
<text x="206" y="253">6. MATERIAL TO BE STRESS RELIEVED (550 F FOR 1</text>
<text x="210.6" y="256.6">HOUR MIN)</text>
<text x="206" y="260.1">7. INSIDE CAVITY OF DISTRIBUTOR TO BE BEAD</text>
<text x="210.6" y="263.7">BLASTED TO REMOVE ALL BURRS AND</text>
<text x="210.6" y="267.2">SHARP EDGES</text>
<text x="355.4" y="265.2">B</text>
</g>
<g font-size="3.2">
<text x="40" y="7.9">8</text>
<text x="91.1" y="7.9">7</text>
<text x="140.4" y="8.1">6</text>
<text x="189.8" y="7.9">5</text>
<text x="239.3" y="7.6">4</text>
<text x="289.9" y="7.9">3</text>
<text x="339.7" y="7.9">2</text>
<text x="389.5" y="8.1">1</text>
<text x="12.8" y="41.6">D</text>
<text x="417.3" y="41.1">D</text>
<text x="12.4" y="105.7">C</text>
<text x="417.6" y="106.5">C</text>
<text x="13.3" y="170.9">B</text>
<text x="418.1" y="170.8">B</text>
<text x="417.3" y="231.9">A</text>
<text x="12.9" y="237.2">A</text>
<text x="38.3" y="271.8">8</text>
<text x="88.9" y="272">7</text>
<text x="138.5" y="271.8">6</text>
<text x="189.1" y="271.8">5</text>
<text x="240.4" y="271.8">4</text>
<text x="289.7" y="272">3</text>
<text x="340.3" y="272">2</text>
<text x="390.1" y="272">1</text>
</g>
<g font-size="3.1">
<text x="330.6" y="247.1">JAT</text>
<text x="340.5" y="247.1">02/11/14</text>
<text x="327.5" y="269">0.640</text>
</g>
<g font-size="2.8">
<text x="322.8" y="15.1">REV.</text>
<text x="324.3" y="18">A</text>
<text x="351.6" y="15.2">DESCRIPTION</text>
<text x="392.3" y="15.2">DATE</text>
<text x="403.7" y="15.2">ECN NO.</text>
<text x="324.3" y="21.3">B</text>
<text x="331" y="21.3">UPDATED DRAWINGS PER MFG PART</text>
<text x="331" y="18.2">RELEASED TO PRODUCTION</text>
<text x="390.8" y="21.3">6/5/15</text>
<text x="390.8" y="18.4">6/12/14</text>
<text x="403.8" y="21.3">15-105</text>
<text x="403.8" y="18.4">14-227</text>
<text x="290.1" y="262.6">SEE NOTE 6</text>
<text x="360.6" y="269.1">1.5:1</text>
</g>
<text font-size="2.7" x="290.3" y="256.3">UNS C36000 H02 BRASS</text>
<g font-size="2.1">
<text x="242.7" y="11.7">THIS DOCUMENT CONTAINS PROPRIETARY AND CONFIDENTIAL INFORMATION</text>
<text x="242.7" y="14.3">OF CONTROL DEVICES LLC AND MUST BE USED STRICTLY IN ACCORDANCE</text>
<text x="242.7" y="16.9">WITH THE LIMITED PURPOSE FOR WHICH IT WAS SUBMITTED. ANY REPRO-</text>
<text x="242.7" y="19.5">DUCTION, DISCLOSURE OR USE OF THIS DOCUMENT IS EXPRESSLY PRO-</text>
<text x="242.7" y="22.1">HIBITED, EXCEPT AS OTHERWISE AGREED IN WRITING.</text>
<text x="346.6" y="229.4">PARTS</text>
<text x="354.3" y="229.4">LIST</text>
<text x="290.5" y="237.1">DIMENSIONS ARE IN INCHES</text>
<text x="290.6" y="234.5">UNLESS OTHERWISE SPECIFIED</text>
<text x="290.6" y="239.9">TOLERANCES ARE:</text>
<text x="362.1" y="239.8">1555 LARKIN WILLIAMS ROAD, FENTON MO 63026</text>
<text x="291" y="246.1">±</text>
<text x="300.2" y="249.1">.XXX ± .005</text>
<text x="300.8" y="246.1">.XX ±.02</text>
<text x="313.7" y="246.1">± 1</text>
<text x="291.2" y="267.1">DO NOT SCALE DRAWING</text>
</g>
<g font-size="1.8">
<text x="361" y="11.5">REVISIONS</text>
<text x="290.6" y="224.1">ITEM</text>
<text x="290.8" y="225.7">NO.</text>
<text x="302.7" y="225.9">IDENTIFYING NO.</text>
<text x="305.4" y="223.9">PART</text>
<text x="311.4" y="223.9">OR</text>
<text x="350.8" y="226">OR DESCRIPTION</text>
<text x="350.9" y="224.1">NOMENCLATURE</text>
<text x="390.5" y="226.3">SPECIFICATION</text>
<text x="392.9" y="224.2">MATERIAL</text>
<text x="409.2" y="226.2">REQD</text>
<text x="410" y="224.1">QTY</text>
<text x="325" y="236.9">DO NOT MANUALLY UPDATE</text>
<text x="325.2" y="234.1">CAD GENERATED DRAWING,</text>
<text x="289.9" y="242.7">FRACTIONS</text>
<text x="301.2" y="242.7">DECIMALS</text>
<text x="311.6" y="242.7">ANGLES</text>
<text x="322.2" y="244.3">DRAWN</text>
<text x="325.2" y="241.6">APPROVALS</text>
<text x="344.5" y="241.4">DATE</text>
<text x="322.1" y="249.8">CHECKED</text>
<text x="289.5" y="252.6">MATERIAL</text>
<text x="322.1" y="255.1">RESP ENG</text>
<text x="289.5" y="259.3">FINISH</text>
<text x="322.2" y="260.5">MFG ENG</text>
<text x="354.3" y="261.8">SIZE</text>
<text x="358.9" y="261.7">DWG. NO.</text>
<text x="409.6" y="261.8">REV.</text>
<text x="322.2" y="266">MASS</text>
<text x="336.2" y="269">LBS</text>
<text x="355.1" y="268.2">SCALE</text>
<text x="400.5" y="268.1">SHEET 1</text>
<text x="408.2" y="268.1">OF</text>
<text x="411.8" y="268.1">1</text>
</g>
</svg>
